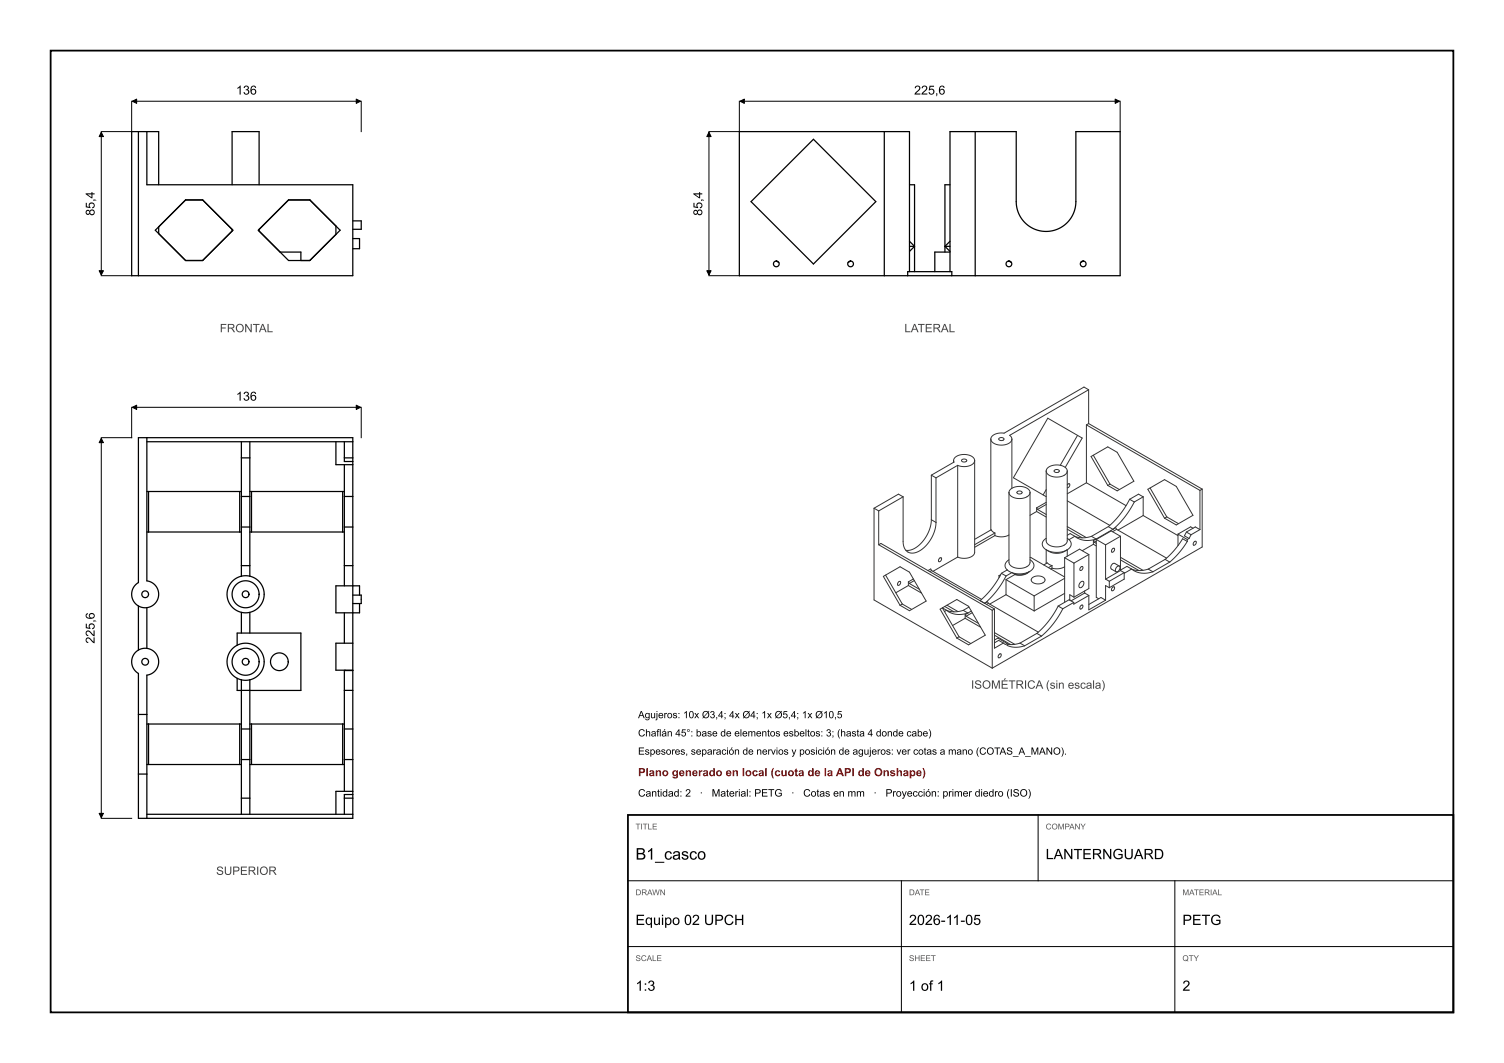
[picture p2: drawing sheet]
<svg xmlns="http://www.w3.org/2000/svg" width="297mm" height="210mm" viewBox="0 0 297 210" stroke-linecap="round" stroke-linejoin="round" font-family="sans-serif">
<path d="M10 10h277v190h-277zM124 161h163v39h-163z" fill="none" stroke="#000" stroke-width=".35"/>
<g fill="none" stroke="#000" stroke-width=".25">
<path d="M27.3 26h-.6a.5 .5 0 0 0-.7 .1 .5 .5 0 0 0 0 .6v27a.5 .5 0 0 0 0 .7 .5 .5 0 0 0 .7 .1h.6M27.3 26v28.5M27.3 26h1.7M29 26v10.5h40.7v18h-42.4M29 26h1.7a.43 .43 0 0 1 .5 0 .43 .43 0 0 1 .1 .5v10M36.6 39.5l-4.3 4.4a1.76 1.76 0 0 0-1 1.8 1.59 1.59 0 0 0 .9 1.3l4.4 4.5M36.6 39.5h3.4M36.6 39.5l-5.5 5.5a.44 .44 0 0 0-.3 .4 .44 .44 0 0 0 .2 .5l5.6 5.6M40 39.5l5.5 5.4a.62 .62 0 0 1 .3 .7 .62 .62 0 0 1-.4 .5l-5.4 5.4M40 39.5l5.5 5.5a.44 .44 0 0 1 .4 .4 .44 .44 0 0 1-.3 .5l-5.6 5.6M45.8 36.5v-10.1a.4 .4 0 0 1 .2-.4 .4 .4 0 0 1 .5 0h4a.43 .43 0 0 1 .6 0 .43 .43 0 0 1 .1 .5v10M57 39.5l-5.5 5.4a.62 .62 0 0 0-.3 .7 .62 .62 0 0 0 .4 .5l2.8 2.8a1.78 1.78 0 0 0 1.8 .9h2.6a.43 .43 0 0 1 .5 0 .43 .43 0 0 1 .1 .5v.5a.42 .42 0 0 0 0 .5 .42 .42 0 0 0 .5 .2h1.3"/>
<path d="M57 39.5h4.2M57 39.5l-5.5 5.5a.44 .44 0 0 0-.4 .4 .44 .44 0 0 0 .3 .5l4.6 4.6a1.79 1.79 0 0 0 1.9 1h3.3M61.2 39.5l4.2 4.2a2.05 2.05 0 0 1 .7 2.8l-4.9 5M61.2 39.5l5.5 5.5a.44 .44 0 0 1 .4 .4 .44 .44 0 0 1-.3 .5l-5.6 5.6M158.8 29.4l1.8-1.9 12.4 12.3-12.4 12.4-12.3-12.4zM174.6 26h-28.6v28.5h28.6M174.6 26v28.5M174.6 26h4.3a.49 .49 0 0 1 .7 .1 .49 .49 0 0 1 0 .6v27M179.6 36.5h.4a.44 .44 0 0 1 .5 0 .44 .44 0 0 1 .1 .6v16.6M187.6 36.5h-.4a.42 .42 0 0 0-.5 0 .42 .42 0 0 0-.1 .5v12.8M192.6 26h7.4a.44 .44 0 0 1 .6 0 .44 .44 0 0 1 .1 .5v13.5l.2 1.5 .8 1.7 1.3 1.3 1.7 .9 1.8 .3 1.8-.2 1.7-.9 1.4-1.4 .8-1.7 .3-1.5v-13.3a.44 .44 0 0 1 0-.6 .44 .44 0 0 1 .5-.1h8.2v28.5h-28.6M192.6 26v28.5"/>
<path d="M192.6 26h-4.3a.49 .49 0 0 0-.7 .1 .49 .49 0 0 0 0 .6v27M36.6 51.5h3.4M69.7 47.1h.7a.4 .4 0 0 1 .5 0 .4 .4 0 0 1 .1 .5v.9a.41 .41 0 0 1 0 .5 .41 .41 0 0 1-.5 .1h-.8M69.7 43.6h1a.42 .42 0 0 1 .5 0 .42 .42 0 0 1 .1 .5v.6a.42 .42 0 0 1 0 .5 .42 .42 0 0 1-.5 .1h-1.1M153.3 51.6l.5 .3M168 51.6l-.5 .3M174.6 54.5h4.6M179.2 54.5h8.8M179.2 54.5v-.4a.41 .41 0 0 1 .2-.5 .41 .41 0 0 1 .5 .1h7.4a.44 .44 0 0 1 .5 0 .44 .44 0 0 1 .2 .5v.3M179.6 48.7h1M179.6 47.7l1 1M180.6 48.7l-1 1"/>
<path d="M186.6 48.7h1M186.6 48.7l1 1M187.6 49.8h-2.3a.43 .43 0 0 0-.6 0 .43 .43 0 0 0-.1 .5v3.4M187.6 47.7l-1 1M188 54.5h4.6M199.2 51.6l.5 .3M213.9 51.6l-.5 .3M27.3 86.5h1.1a.49 .49 0 0 1 .6 .1 .49 .49 0 0 1 0 .6v26.8a.6 .6 0 0 0 0 .7 .6 .6 0 0 0 .6 .2 2.67 2.67 0 0 1 1.3 4 2.67 2.67 0 0 1-4.2 .3 2.67 2.67 0 0 1 .6-4.1zM29 86.5h40.7v.8M29 87.3h40.7M29 97.1h.3M29.3 97.1h18"/>
<path d="M29.3 97.1v8M47.3 97.1h.4M47.3 97.1v8M47.7 90.5v7.6M47.7 87.3v3.2M47.7 98.1v6M47.7 98.1h1.6M47.7 90.5h1.6M49.3 90.5v7.6M49.3 87.3v3.2M49.3 97.1h.4M49.3 98.1v6"/>
<path d="M49.7 97.1h18M49.7 97.1v8M66.3 87.3v3.9a.43 .43 0 0 0 0 .5 .43 .43 0 0 0 .5 .1h2.9M67.7 97.1h.3M67.7 97.1v8M68 91.8v6.3M68 98.1v6M68 98.1h1.7M68 90.5v.1a.4 .4 0 0 0 0 .5 .4 .4 0 0 0 .5 .1h1.2M68 90.5h1.7M68 87.3v3.2M69.7 87.3v3.2"/>
<path d="M69.7 90.5v.7M69.7 91.2v.6M69.7 91.8v6.3M69.7 98.1v6M27.3 119.7v8.7M29 105.1h.3M29.3 105.1h18M47.3 105.1h.4M47.7 111.7v2.1M47.7 104.1v7.6M47.7 113.8h1.6M47.7 111.7h1.6"/>
<path d="M47.7 113.8a3.7 3.7 0 0 0-2.2 5.7 3.7 3.7 0 0 0 6 0 3.7 3.7 0 0 0-2.2-5.7M47.7 104.1h1.6M49.3 111.7v2.1M49.3 104.1v7.6M49.3 105.1h.4M49.7 105.1h18M67.7 105.1h.3M68 111.7v4M68 104.1v7.6M68 111.7h1.7M68 104.1h1.7M69.7 104.1v7.6"/>
<path d="M69.7 111.7v4M69.7 115.7h-2.7a.43 .43 0 0 0-.5 0 .43 .43 0 0 0-.2 .6v4.1a.43 .43 0 0 0 0 .5 .43 .43 0 0 0 .5 .2h2.9M69.7 115.7h.7a.41 .41 0 0 1 .5 .1 .41 .41 0 0 1 .1 .5v1.3M69.7 115.7v5.4M69.7 117.6h1a.41 .41 0 0 1 .5 0 .41 .41 0 0 1 .1 .4v.6a.4 .4 0 0 1 0 .5 .4 .4 0 0 1-.5 .1h-1.1M71 119.2v1.2a.42 .42 0 0 1 0 .5 .42 .42 0 0 1-.5 .2h-.8M29 120v8.1M46.8 134v1.8a.41 .41 0 0 0 0 .5 .41 .41 0 0 0 .5 .1h.4M46.8 127.5v-1.8a.42 .42 0 0 1 0-.5 .42 .42 0 0 1 .6-.1h11.4a.44 .44 0 0 1 .5 0 .44 .44 0 0 1 .1 .5v10.1a.44 .44 0 0 1 0 .6 .44 .44 0 0 1-.5 .1h-9.6M47.7 134.3v2.1M47.7 136.4v7.6M47.7 121v4.1"/>
<path d="M47.7 134.3a3.7 3.7 0 0 1-2.2-5.6 3.7 3.7 0 0 1 6 0 3.7 3.7 0 0 1-2.2 5.6M47.7 136.4h1.6M47.7 134.3h1.6M49.3 121v4.1M49.3 134.3v2.1M49.3 136.4v7.6M68 132.4v4M68 136.4v7.6M68 121.1v6M68 136.4h1.7M68.2 132.4l1.5 .1M69.7 121.1v6"/>
<path d="M69.7 132.5v3.9M69.7 136.4v7.6M69.7 127.1h-2.7a.43 .43 0 0 0-.5 0 .43 .43 0 0 0-.2 .5v4.1a.43 .43 0 0 0 0 .6 .43 .43 0 0 0 .5 .1h2.9M69.7 127.1v5.3M69.7 132.4v.1M27.3 152.9v8.1a.43 .43 0 0 0 0 .5 .43 .43 0 0 0 .5 .2h1.2M27.3 141.1v-7.4a.75 .75 0 0 0-.5-1.1 2.67 2.67 0 0 1 .4-4.1 2.67 2.67 0 0 1 4 1.3 2.67 2.67 0 0 1-2.2 3.6v7.7M27.3 141.1v11.8M27.3 152.9h1.7M27.3 141.1h1.7M29 151h.3M29 141.1v11.8"/>
<path d="M29 152.9v8.8M29 143h.3M29.3 151h18M29.3 143h18M29.3 143v8M47.3 151h.4M47.3 143h.4M47.3 143v8M47.7 157.7v3.2M47.7 150.1v7.6M47.7 144v6.1M47.7 157.7h1.6"/>
<path d="M47.7 150.1h1.6M47.7 144h1.6M49.3 151h.4M49.3 157.7v3.2M49.3 150.1v7.6M49.3 143h.4M49.3 144v6.1M49.7 151h18M49.7 143h18M49.7 143v8M67.7 151h.3M67.7 143h.3"/>
<path d="M67.7 143v8M68 150.1v6.2M68 157.7v3.2M68 157.7h1.7M68 150.1h1.7M68 144v6.1M68 144h1.7M69.7 144v6.1M69.7 150.1v6.2M69.7 156.3v.7M69.7 157v.7M69.7 157.7v3.2"/>
<path d="M69.7 156.3h-2.7a.42 .42 0 0 0-.5 0 .42 .42 0 0 0-.2 .6v4M69.7 157h-1.1a.41 .41 0 0 0-.5 0 .41 .41 0 0 0-.1 .4v.3M29 160.9h40.7M69.7 160.9v.8h-40.7"/>
<circle cx="153.3" cy="52.1" r=".57"/>
<circle cx="168" cy="52.1" r=".57"/>
<circle cx="199.2" cy="52.1" r=".57"/>
<circle cx="213.9" cy="52.1" r=".57"/>
<circle cx="28.7" cy="117.4" r=".67"/>
<circle cx="48.5" cy="117.4" r=".67"/>
<circle cx="48.5" cy="117.4" r="2.67"/>
<circle cx="28.7" cy="130.7" r=".67"/>
<circle cx="48.5" cy="130.7" r=".67"/>
<circle cx="48.5" cy="130.7" r="2.67"/>
<circle cx="55.2" cy="130.7" r="1.75"/>
</g>
<g fill="none" stroke="#000" stroke-width=".2">
<path d="M26 20v6h-6M26.1 20h45.1M71.3 20v6M146 20v6h-6M146.1 20h75M221.2 20v6M20 26.1v28.2M140 26.1v28.2M20 54.5h6M140 54.5h6M20 86.6v74.9M26 80.5v6h-6"/>
<path d="M26.1 80.5h45.1M71.3 80.5v6M20 161.7h6M124 174h163M178 174v26M205 161v13M232 174v26M124 187h163"/>
</g>
<g fill="none" stroke="#333" stroke-width=".2">
<path d="M215 77l-.1-.1a1.12 1.12 0 0 0-1.8 .1l-13.5 7.8a2.6 2.6 0 0 1-2.2 .8h-.1a1.68 1.68 0 0 0-1.6 1.1M215 77v6.7M215 77l-15.2 8.8a.3 .3 0 0 0-.3 .2 .3 .3 0 0 0 .2 .4l.1 .3M178.3 98.2v-.1a.98 .98 0 0 0-1.5-.1l-4.2 2.4M178.3 98.2l.1 9.4a1.93 1.93 0 0 0 1.2 1.6 1.93 1.93 0 0 0 2-.4l1.3-1 1-1.5 .7-1.6 .2-1.5M178.3 98.2l-4.8 2.7M183.9 93.9v8.8M183.9 93.9l.9 .5M184.8 94.4v8.8M188.3 91a.46 .46 0 0 1-.5 .6l-3.9 2.3M188.3 91a2.09 2.09 0 0 1 2.4-1.2h.2a1.69 1.69 0 0 1 1.6 1.2M188.3 91v.3"/>
<path d="M189.1 91.9v18.2M189.1 91.9l-4.3 2.5M190 90.8l.3-.1a.32 .32 0 0 1 .5 .1 .32 .32 0 0 1-.1 .4l-.2 .1a.37 .37 0 0 1-.4-.1 .37 .37 0 0 1-.1-.4zM192.5 91v16.7a2.53 2.53 0 0 1-.4 2.1l-.7 .3-.7 .2h-.8l-.8-.2M192.5 91a2.1 2.1 0 0 1-2.5 1.2l-.9-.3M195.7 86.7a2.09 2.09 0 0 0 2.4 1.2h.1a1.69 1.69 0 0 0 1.6-1.2M195.7 86.7v18M197.3 86.6l.4-.2a.32 .32 0 0 1 .5 .1 .32 .32 0 0 1-.2 .5h-.2a.37 .37 0 0 1-.4 0 .37 .37 0 0 1-.1-.4zM199.2 97.3v12.7a1.72 1.72 0 0 0 .6 1.9l1 .3 1 .1a1.58 1.58 0 0 0 1.6-2.1v-12.9M199.2 97.3a2.11 2.11 0 0 0 2.5 1.2h.1a1.66 1.66 0 0 0 1.6-1.2M199.2 97.3a2.09 2.09 0 0 1 2.5-1.2h.1a1.69 1.69 0 0 1 1.6 1.2M199.8 86.7v9.8"/>
<path d="M200.9 97.1l.4-.1a.32 .32 0 0 1 .4 .1 .32 .32 0 0 1-.1 .4l-.2 .1a.37 .37 0 0 1-.4-.1 .37 .37 0 0 1-.1-.4zM206.6 96.7l-.6 1.1M206.6 99.2l-1.9 1.1M206.6 99.7l-1.7 .9M206.6 93.1v12.7a1.72 1.72 0 0 0 .6 1.9l.9 .3h1.1a1.58 1.58 0 0 0 1.6-2.1v-12.8M206.6 93.1a2.11 2.11 0 0 0 2.5 1.1h.1a1.66 1.66 0 0 0 1.6-1.1M206.6 93.1a2.09 2.09 0 0 1 2.4-1.2h.1a1.69 1.69 0 0 1 1.7 1.2M208.2 92.9l.4-.1a.32 .32 0 0 1 .5 .1 .32 .32 0 0 1-.2 .4h-.2a.37 .37 0 0 1-.4 0 .37 .37 0 0 1-.1-.4zM210.4 92.3l3-5.3a.34 .34 0 0 0 .3-.4 .34 .34 0 0 0-.4-.3l-5.9-3.4a.35 .35 0 0 0-.4-.2 .35 .35 0 0 0-.3 .3l-6.3 10.9a.37 .37 0 0 0-.2 .4 .37 .37 0 0 0 .3 .3l6.1 3.5M210.8 95.8a.3 .3 0 0 1 .4-.2 .3 .3 0 0 1 0 .5l-.4 .3M210.8 98.9l8.4 4.9M212.8 86l-3.4 5.9"/>
<path d="M214.5 95.4l-3.7 2.2M214.5 95.4l7.9 4.5M214.5 83.9v11.5M214.5 83.9l22.5 13M215 83.7l22.4 12.9M215 83.7l-.5 .2M215.5 90.2l2.8-1.7a.91 .91 0 0 1 1.3 .2l.1 .1a3.4 3.4 0 0 1 1.8 2.1l2.2 3.7a.34 .34 0 0 1 .2 .4 .34 .34 0 0 1-.3 .3l-2.5 1.4a.91 .91 0 0 1-1.3-.2l-.2-.1a3.4 3.4 0 0 1-1.7-2zM215.9 89.9l3.3 5.7M219.2 95.6l1.9 1.1M219.2 95.6l-.4 .3M223.1 98.6l-1.9 3-2.3 2.4M223.1 98.6l.9 .6"/>
<path d="M224 99.2l-1.9 2.9-2.3 2.5M225.7 98.2v-.1a.99 .99 0 0 0-1.7 0l-.9 .5M225.7 98.2v3.6M225.7 98.2l-1.7 1M226.7 96.7l2.8-1.7a.75 .75 0 0 1 1.2 .2l.7 .4a3.4 3.4 0 0 1 1.8 2l2.1 3.8a.34 .34 0 0 1 .2 .3 .34 .34 0 0 1-.3 .3l-2.5 1.5a.75 .75 0 0 1-1.1-.2l-.7-.4a3.4 3.4 0 0 1-1.8-2zM227.1 96.4l3.3 5.7M237 96.9v7.7M237.4 96.6v10.8a.82 .82 0 0 1-.7 1.1l-40.8 23.5M237.4 96.6l-.4 .3M172.6 100.4v17.4a.91 .91 0 0 0 .8 1.2l22.5 13M172.6 100.4l.9 .5M173.5 100.9v6.7"/>
<path d="M173.5 107.6l22.4 13M173.5 107.6a.63 .63 0 0 1 1 .1l21.9 12.6M174.4 113.9l2.9-1.7a.91 .91 0 0 1 1.2 .2l.2 .1a3.4 3.4 0 0 1 1.8 2.1l2.1 3.7a.34 .34 0 0 1 .2 .4 .34 .34 0 0 1-.3 .3l-2.5 1.4a.91 .91 0 0 1-1.2-.2l-.2-.1a3.4 3.4 0 0 1-1.7-2zM174.9 113.6l3.3 5.7M177.5 114.9a.28 .28 0 0 1 .4 .1 .28 .28 0 0 1-.2 .4 .29 .29 0 0 1-.4 .2 .29 .29 0 0 1 0-.5zM178.2 119.3l1.8 1.1M178.2 119.3l-.5 .3M179.4 115.7l2.6 1.5M179.4 115.7l-2.5 1.4M179.4 114.9v.8M179.4 114.9l.2 .4M179.6 115.3l1.9 1.1"/>
<path d="M180.4 114.4l-1 .5M180.6 114.7l-1 .6M183.2 112.7l.2-.1a.3 .3 0 0 1 .3-.2 .3 .3 0 0 1 .3 .3M183.9 102.7l-.1 1.1-.4 1.1-1.2 2-.8 .9-.8 .6-.9 .3h-.8M183.9 102.7l.9 .5M184 112.7l9.8 5.7M184 112.7l-.4 .2M185.6 110.3a.28 .28 0 0 1 .4 0 .28 .28 0 0 1-.2 .4 .29 .29 0 0 1-.4 .2 .29 .29 0 0 1 0-.5zM186.6 119.8l1.8 1.1M187 119.6l2.2 1.2M189.1 110.1l-4.9 2.8M191.4 119.9l-1.2 .7"/>
<path d="M193.5 118.7l1 .5M193.5 118.7h.1M194.5 119.2l.1-.1a.3 .3 0 0 1 .3-.2 .3 .3 0 0 1 .3 .3M194.5 119.2h.1M195.2 119.2l9.8 5.7M195.2 119.2l-.4 .2M196.5 105.8l-4 2.3M196.5 105.3l-.5-.3a.38 .38 0 0 0-.2-.3 .38 .38 0 0 0-.4 .2l-2.9 1.6M196.5 105.3v.5M196.5 105.3l-4 2.3M197.3 113.7v.4M197.3 113.7l.2 .1"/>
<path d="M197.6 113.5l-.3 .2M197.7 113.3l-1.8 2.9-2.4 2.5M197.7 113.3l1 .5M198.7 117.5l-3.3 1.8M198.7 117.5l5.5 3.2M198.7 114.5v3M198.7 114.5l5.5 3.2M198.7 113.8l-1.9 2.9-2.3 2.5M198.9 112.6l-1.2 .7M198.9 112.6l.9 .5M199.2 105.7l-1.3 .4-1.4-.3M199.2 110.6a1.18 1.18 0 0 0-.3 2"/>
<path d="M199.8 113.1l.6 .3M199.8 113.1l-1.1 .7M200.4 113.5l-1.7 1M200.4 113.4v.1M203.2 113l-.5 .4-.7 .2-1.6-.1M203.3 112.9l-1.4 .6-1.5-.1M203.3 112.9l-1.6 .5-1.9-.3M203.4 110.2l.1-.1 6.7 3.9M203.4 110.6a1.22 1.22 0 0 1 .8 1.2 1.22 1.22 0 0 1-.9 1.1M203.8 114.2a1.78 1.78 0 0 1 2.6 .3 1.36 1.36 0 0 1-1.8 .8 .78 .78 0 0 1-.8-1.1zM204.2 117.7v3M204.7 101.1l-1.3 .7"/>
<path d="M204.7 101.1l1.9 1M204.7 100.3v.8M204.7 100.3l.2 .3M204.9 100.6l1.7 1M206.1 111.6l.3-.1a.44 .44 0 0 1 .4-.3 .44 .44 0 0 1 .4 .3l.5 .2M206.6 108.6v2.7M206.6 106.3a1.22 1.22 0 0 0-.8 1.2 1.22 1.22 0 0 0 .9 1.1M206.7 108.6l1 .6 1 .1 1-.1 1-.6M206.7 108.6l.8 .4 1.1 .1 1.1-.1 1-.4M207.7 112.2l-.2 .2M207.7 111.7v.5M207.7 111.7l-.7 .4"/>
<path d="M209 119.7l-1.9 3-2.3 2.4M209 119.7l.9 .6M210.2 112l-1.1 .4-1.4-.2M210.2 117.2l-6 3.5M210.2 114.2l-6 3.5M210.2 110.2v8.8M210.2 110.2l1.9 1M210.8 104.5l2.9 1.7M210.8 104l3.7 2.2M210.8 105.7a.83 .83 0 0 1 1.3 .1l.2 .1M210.8 106.3l.3 .3M210.8 108.6v1.3"/>
<path d="M211.1 106.6a1.19 1.19 0 0 1-.4 2M211.2 118.5l-2.2 1.2M211.2 118.5l.8 .5M212 119l-2.1 1.3M212.1 111.2v6.8M212.1 118l-.9-.5v1M212.3 105.9l-1.2 .7M212.3 105.9l.9 .6 1 .2h1.1l1.2-.2M213.4 115a.41 .41 0 0 1 .6 0 .41 .41 0 0 1-.1 .6l-.1 .2a.43 .43 0 0 1-.6 .3 .43 .43 0 0 1-.1-.7zM213.5 119.6a.28 .28 0 0 1 .4 .1 .28 .28 0 0 1-.2 .4 .29 .29 0 0 1-.4 .2 .29 .29 0 0 1 0-.5zM213.5 112a.28 .28 0 0 1 .4 .1 .28 .28 0 0 1-.2 .4 .29 .29 0 0 1-.4 .2 .29 .29 0 0 1 0-.5zM214.2 116.8v.4"/>
<path d="M214.2 117.2l.8 .4M214.2 117.2l-2.7 1.5M215 117.6v2.9l3.3-1.9M215 117.6l-3 1.8v-.4M215 109.5l-1-.6a.92 .92 0 0 0-1.5 0l-2.3 1.3M215 109.5v6.3a.75 .75 0 0 1-.7 .9l-2.2 1.3M215 109.5l-2.9 1.7M215.5 106l-1.7 .2-1.5-.2M215.5 106l1 .5M215.9 107.5l-2.2 1.3M215.9 107.5l.6 .4M215.9 106.8v.7"/>
<path d="M215.9 106.8l.2 .3M216.1 107.1l.4 .2M216.5 106.5l-.6 .3M216.5 106.6v11a.55 .55 0 0 0 .5 .7M216.5 106.6l1.8 1M216.5 106.9l-.4 .2M218.3 107.6v6.8M218.3 114.4l.8 .4M218.3 118.6l-.1-.1a.98 .98 0 0 0-1.4-.1l-1.8 1M218.9 104l-3.4 2M218.9 104l.9 .6M219.1 116.1l-.8-.4v2.9"/>
<path d="M219.1 114.8v1.3M219.7 116a.28 .28 0 0 1 .4 .1 .28 .28 0 0 1-.1 .4 .29 .29 0 0 1-.5 .2 .29 .29 0 0 1 .1-.5zM219.7 108.4a.28 .28 0 0 1 .4 .1 .28 .28 0 0 1-.1 .4 .29 .29 0 0 1-.5 .1 .29 .29 0 0 1 .1-.5zM219.8 104.6l.1-.1a.3 .3 0 0 1 .4-.2 .3 .3 0 0 1 .2 .3M219.8 104.6l-3.3 1.9M220.5 104.6l9.9 5.7M220.5 104.6l-.8 .4M221 111.8l-.1-.1a.88 .88 0 0 0-1.4-.1l-.1 .2a.9 .9 0 0 0 .8 1.1l.2 .1M221 111.8a.75 .75 0 0 0-.6 1.2M221 111.8a.75 .75 0 0 1-.6 1.2M221.3 110.6l3.6 2.1M221.3 110.1l4.4 2.6"/>
<path d="M221.3 105.9l-1.1-.6a.92 .92 0 0 0-1.5 0l-2.2 1.3M221.3 105.9v6.8M221.3 112.7l.7 .4M221.3 105.9l-3 1.7M221.3 112.7l-3 1.7M222 113.1v.3a.99 .99 0 0 1-.6 1.4l-2.3 1.3M222 113.1l-2.9 1.7M223.5 112.4l.9 .6 1 .2h1.1l1.2-.2M223.5 112.4l-1.5 .9M223.5 112.4h-.1a.97 .97 0 0 0-1.5-.2l-.6 .4M225.7 101.8l6.9 4M225.7 101.8l-4.9 2.9"/>
<path d="M226.7 112.4l-1.7 .3-1.5-.3M226.7 112.4l1 .6M230.1 110.5l-3.4 1.9M230.1 110.5l.9 .5M230.4 102.1l2.3 1.4M230.4 102.1l-.4 .3M231 111l-3.3 2M232.6 105.5v2.3M232.6 105.5l1.9 1.1M234.3 105.1l-.2 .3a.34 .34 0 0 0-.2 .5 .34 .34 0 0 0 .4 .2l.5 .3M234.3 105.1l.9 .5M234.5 106.6v.4"/>
<path d="M234.5 107l-1.7 2.2-1.8 1.8M234.5 107l-.5-.3a.34 .34 0 0 0-.4-.2 .34 .34 0 0 0-.3 .3l-1.5 2-1.7 1.7M234.8 106.4l-.3 .2M235.2 105.6l-.4 .8M235.6 104.4l-.2-.1a.84 .84 0 0 0-1 .2l-1.8 1M235.8 107a.28 .28 0 0 1 .5 .1 .28 .28 0 0 1-.2 .4 .29 .29 0 0 1-.5 .2 .29 .29 0 0 1 .1-.5zM237 104.6l-1.8 1M237 104.6h-.1a.99 .99 0 0 0-1.7 0l-.9 .5M185.6 120.3l2.9-1.6a.75 .75 0 0 1 1.2 .1l.7 .5a3.4 3.4 0 0 1 1.7 2l2.2 3.7a.34 .34 0 0 1 .2 .4 .34 .34 0 0 1-.3 .3l-2.5 1.4a.75 .75 0 0 1-1.1-.1l-.8-.4a3.4 3.4 0 0 1-1.7-2.1zM186.9 120.6l-.8-.5 3.3 5.7M186.9 120.6l-.4 .2M186.9 120.6l1 .5 .9 .3h1.1l1.2-.3"/>
<path d="M189.4 125.8l2.3 1.3M189.4 125.8l-.5 .3M190.2 120.6l-1.7 .3-1.5-.3M190.2 120.6l.9 .5M190.6 122.1l-2.5 1.5M190.6 122.1l3.1 1.8M190.6 121.4v.7M190.6 121.4l.2 .3M190.8 121.7l2.4 1.4M191.1 121.1l-.5 .3M191.8 120.7l-.7 .4M192 121l-1.2 .7"/>
<path d="M195.9 120.6v11.4M196.4 125.5l3.2 1.8M196.4 120.3v7.8l1.7-1.1M196.4 120.3l-.5 .3M196.4 126.4l.3-.2a.89 .89 0 0 1 1.1 .3l1.1 .6M196.4 125l4 2.3M196.4 127a.97 .97 0 0 1 1.4-.2l.3 .2M197.3 129.3a.28 .28 0 0 1 .5 0 .28 .28 0 0 1-.2 .4 .29 .29 0 0 1-.5 .2 .29 .29 0 0 1 .1-.5zM198.1 127a.45 .45 0 0 0 .8 .1M198.9 127.1a.53 .53 0 0 0 .6 .6l1.4 .2 1.4-.3M201.4 127.1l-1.3 .2h-1.2M201.4 127.1l.9 .5"/>
<path d="M204.8 125.1l-3.4 2M204.8 125.1l.9 .6M205.7 125.7l-3.4 1.9M209.9 120.3l-1.9 2.9-2.3 2.5"/>
</g>
<path d="M70.3 19.6l.9 .4-.9 .4zM220.2 19.6l.9 .4-.9 .4zM20 26.1l.4 .9h-.8zM26.1 20l.9-.4v.8zM140 26.1l.4 .9h-.8zM146.1 20l.9-.4v.8zM19.6 53.5h.8l-.4 .8zM139.6 53.5h.8l-.4 .8zM20 86.6l.4 .9h-.8zM26.1 80.5l.9-.5v.9zM70.3 80l.9 .5-.9 .4zM19.6 160.7h.8l-.4 .8z" fill="#000" stroke="#000" stroke-width=".2"/>
<text font-size="3.2" x="125.5" y="169.8">B1_casco</text>
<g font-size="2.8">
<text x="206.5" y="169.7">LANTERNGUARD</text>
<text x="125.5" y="182.7">Equipo 02 UPCH</text>
<text x="179.5" y="182.7">2026-11-05</text>
<text x="233.5" y="182.7">PETG</text>
<text x="125.5" y="195.7">1:3</text>
<text x="179.5" y="195.7">1 of 1</text>
<text x="233.5" y="195.7">2</text>
</g>
<g font-size="2.5">
<text x="46.6" y="18.7">136</text>
<text x="180.5" y="18.7">225,6</text>
<text x="18.7" y="42.6" transform="rotate(-90 18.7 42.6)">85,4</text>
<text x="138.7" y="42.6" transform="rotate(-90 138.7 42.6)">85,4</text>
<text x="46.6" y="79.1">136</text>
<text x="18.7" y="127.2" transform="rotate(-90 18.7 127.2)">225,6</text>
</g>
<g font-size="2.3" fill="#444">
<text x="43.4" y="65.6">FRONTAL</text>
<text x="178.6" y="65.6">LATERAL</text>
<text x="191.8" y="136.1">ISOMÉTRICA (sin escala)</text>
<text x="42.7" y="172.8">SUPERIOR</text>
</g>
<text font-size="2.2" fill="#a00000" x="126" y="153.3">Plano generado en local (cuota de la API de Onshape)</text>
<g font-size="2">
<text x="126" y="141.9">Agujeros: 10x Ø3,4; 4x Ø4; 1x Ø5,4; 1x Ø10,5</text>
<text x="126" y="145.5">Chaflán 45°: base de elementos esbeltos: 3; (hasta 4 donde cabe)</text>
<text x="126" y="149.1">Espesores, separación de nervios y posición de agujeros: ver cotas a mano (COTAS_A_MANO).</text>
<text x="126" y="157.4">Cantidad: 2</text>
<text x="138.2" y="157.4">·</text>
<text x="140.5" y="157.4">Material: PETG</text>
<text x="156.2" y="157.4">·</text>
<text x="158.6" y="157.4">Cotas en mm</text>
<text x="172.5" y="157.4">·</text>
<text x="174.9" y="157.4">Proyección: primer diedro (ISO)</text>
</g>
<g font-size="1.6" fill="#555">
<text x="125.5" y="163.9">TITLE</text>
<text x="206.5" y="163.9">COMPANY</text>
<text x="125.5" y="176.9">DRAWN</text>
<text x="179.5" y="176.9">DATE</text>
<text x="233.5" y="176.9">MATERIAL</text>
<text x="125.5" y="189.9">SCALE</text>
<text x="179.5" y="189.9">SHEET</text>
<text x="233.5" y="189.9">QTY</text>
</g>
</svg>
